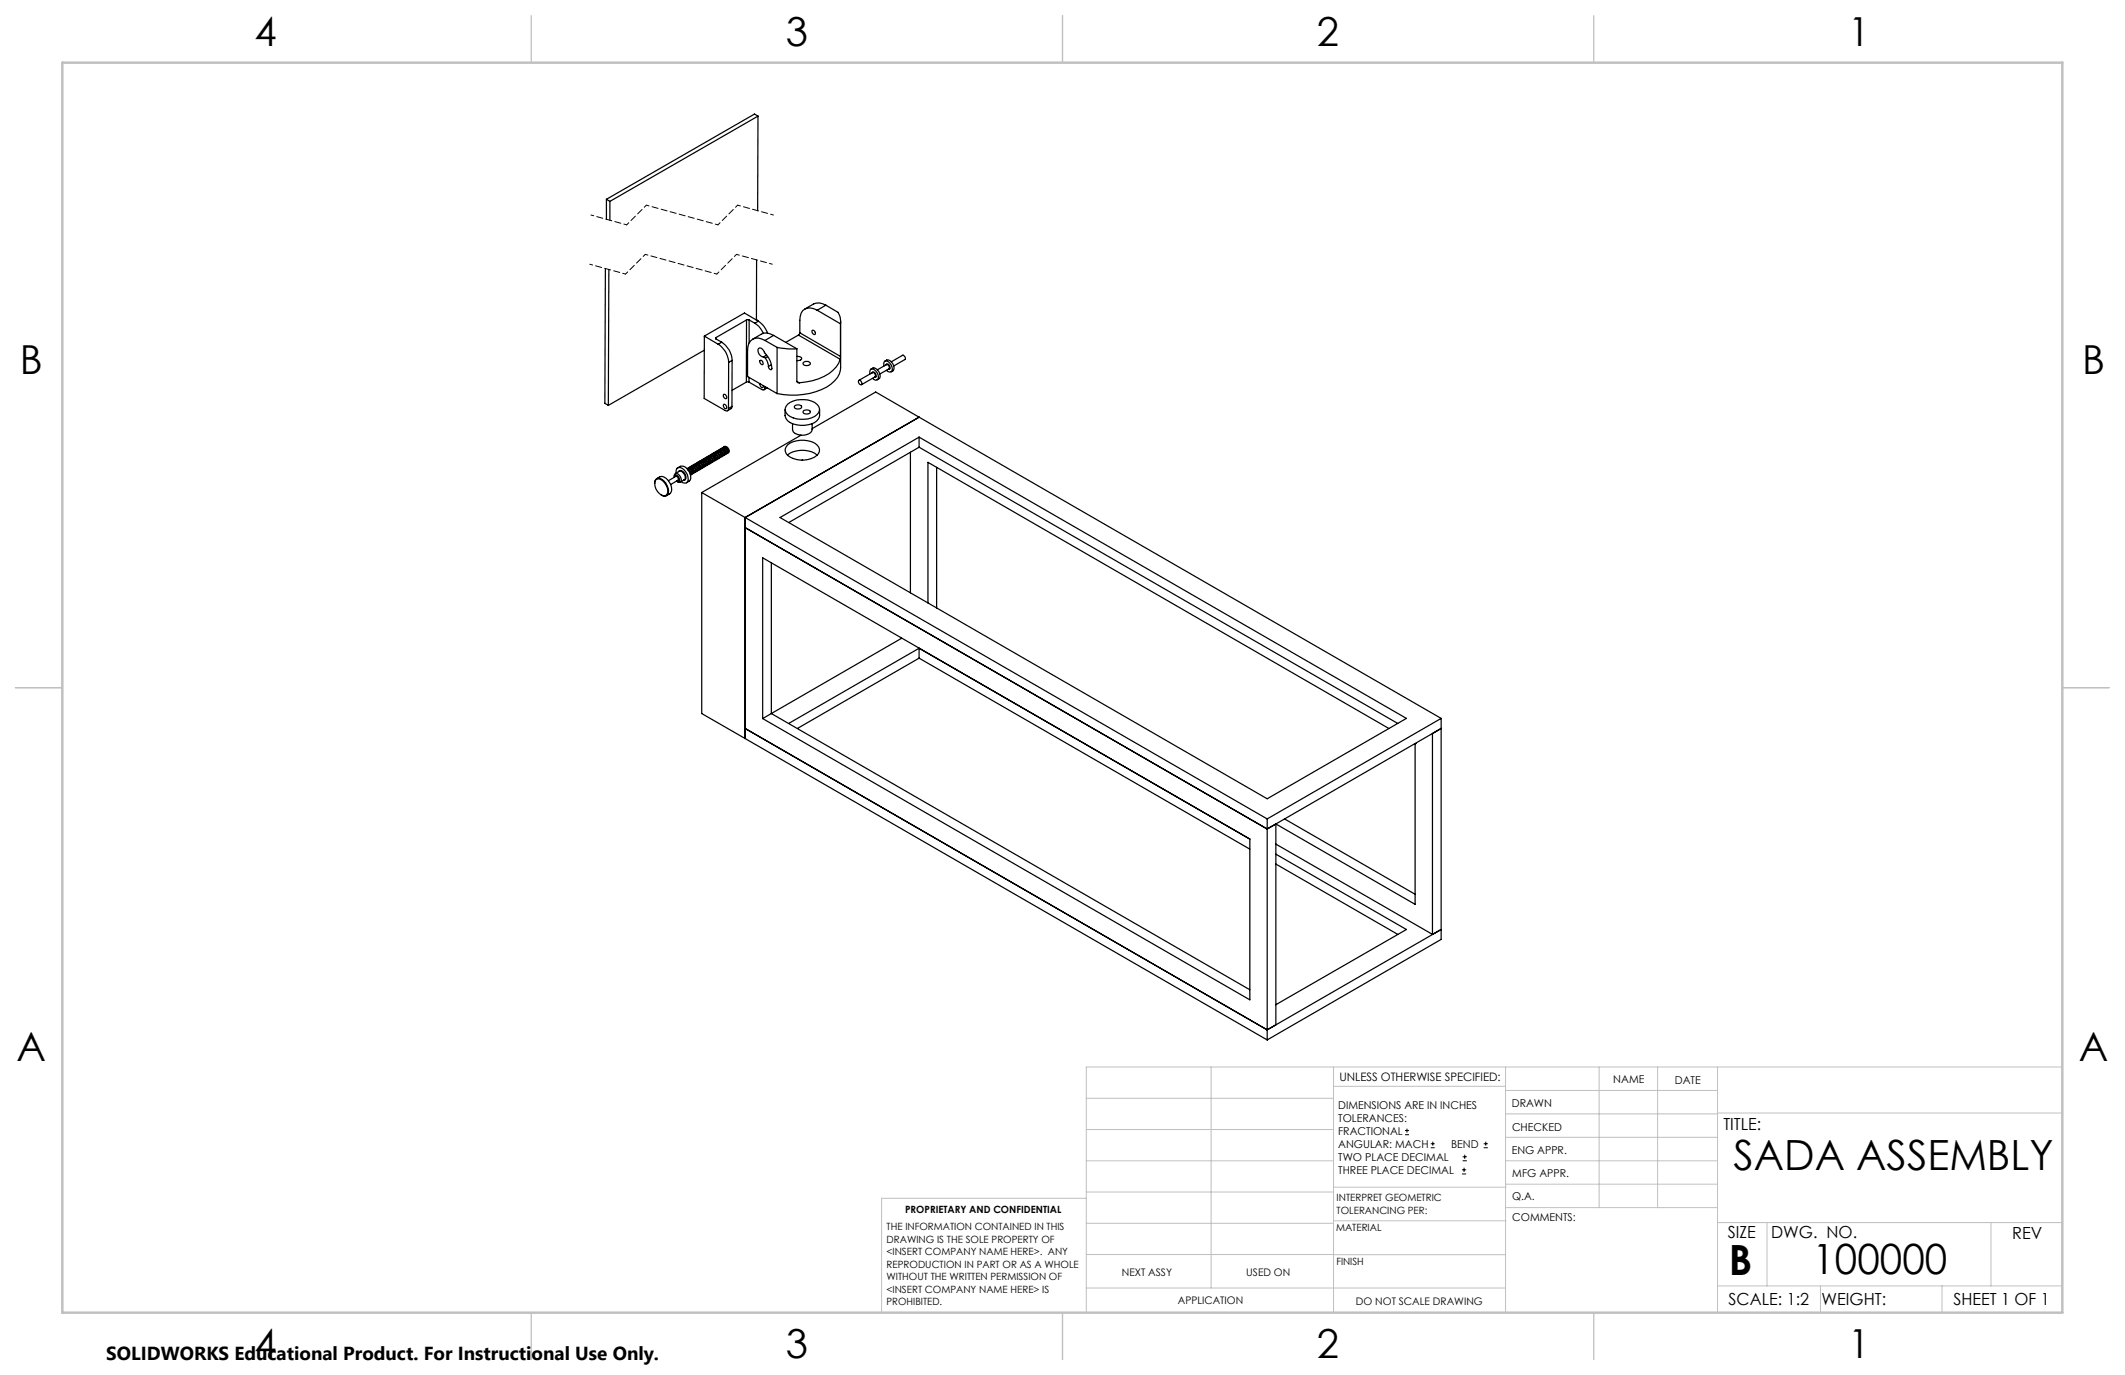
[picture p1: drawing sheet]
<svg xmlns="http://www.w3.org/2000/svg" width="432mm" height="279mm" viewBox="0 0 432 279" stroke-linecap="round" stroke-linejoin="round" font-family="sans-serif">
<g fill="none" stroke="#000" stroke-width=".2">
<path d="M285.5 230.6h.8M285.5 229.7h.8M285.9 229.3v.9M290.7 233.2h.8M290.7 232.4h.8M291.1 232v.8M297.1 238.5h.8M297.1 237.7h.8M297.2 235.9h.9M297.2 235.1h.9M297.5 237.3v.8M297.6 234.6v.9"/>
<path d="M301.5 233.2h.8M301.5 232.4h.8M301.9 232v.8"/>
</g>
<path d="M127.1 55.7l-7.3-2M127.3 45.7l-7.2-2M131.1 51.7l-4 4M131.3 41.7l-4 4M145.7 55.7l-14.6-4M145.9 45.7l-14.6-4M149.7 51.7l-4 4M149.9 41.7l-4 4M156.9 53.7l-7.2-2M157.2 43.7l-7.3-2" fill="none" stroke="#000" stroke-width=".2" stroke-dasharray="1.3 .6" stroke-dashoffset=".7"/>
<g fill="none" stroke="#c0c0c0" stroke-width=".2">
<path d="M246.1 216.8v44.9M271 216.8v49.9M305.9 216.8v49.9M324.9 216.8v28.6M336.8 216.8v28.6M349 216.8v49.9M419.1 216.8h-198.4v49.9M220.7 235.9h50.3M220.7 229.5h50.3M220.7 223.2h50.3M271 220.7h34.9M305.9 231.1h43.1"/>
<path d="M305.9 226.3h43.1M305.9 221.6h43.1M305.9 235.9h43.1M349 226.2h70.1M220.7 248.6h50.3M220.7 242.2h50.3M220.7 254.9h50.3M220.7 243.5h-41.6v23.2M271 255h34.9M271 248.1h35M271 241.2h35M305.9 240.6h43.1"/>
<path d="M306 245.4h43M349 248.4h70.1M359.1 248.4v12.9M404.6 248.4v12.9M220.7 261.7h85.2M349 261.3h70.1M369.9 261.3v5.4M394.6 261.3v5.4"/>
</g>
<path d="M108 3.2v9.5M215.9 3.2v9.5M323.8 3.2v9.5M3.1 139.7h9.6M419.1 139.7h9.5M108 266.7v9.6M215.9 266.7v9.6M323.8 266.7v9.6" fill="none" stroke="#c0c0c0" stroke-width=".25"/>
<path d="M12.7 12.7h406.4v254h-406.4z" fill="none" stroke="#c0c0c0" stroke-width=".5"/>
<g fill="none" stroke="#000" stroke-width=".25">
<path d="M154 23.6l-.7-.4-30.1 17.3M154 23.6l-30.1 17.3M154 23.6v19.2M123 54.6l-.1 27.4 .7 .4M123.2 40.5l.7 .4M123.2 40.5v4.1M123.7 54.8l-.1 27.6M123.9 40.9v3.9M153.7 52.8v12.3M143.1 68.3v12.7l4.2 2.4a.42 .42 0 0 0 .5 .1 .42 .42 0 0 0 .2-.5M143.1 68.3l2.8 1.7M143.1 71.2l-19.5 11.2"/>
<path d="M145.5 68.6l-.1 .1 .1 .2M145.5 68.9l1.1 .6M145.5 68.6v.3M145.9 70a4.6 4.6 0 0 1 2.2 3.6M146.6 69.5a4.6 4.6 0 0 1 2.2 3.7M146.6 69.5l-.7 .5M148.1 73.6l-.1 9.4M148.8 73.2l-.7 .4M148.8 73.2l-.1 9.4M151.7 77.6h.5M151.7 77.6l-2.9 1.7M151.7 65h.5"/>
<path d="M151.7 65l-6.2 3.6M151.7 65v12.6M152.2 77.6l2.6 1.5a.42 .42 0 0 0 .5 .1 .42 .42 0 0 0 .2-.5M152.2 76.7v.9M152.2 65l1.2 .7M152.2 65v4.7M153.4 65.7a4.1 4.1 0 0 1 1.7 2M153.7 65.1h.1M154.1 65.3l1.2 1.1 .7 1.3M154.1 65.3l-2.8-1.7-8.2 4.7M154.1 65.3l-.7 .4M154.4 78a.55 .55 0 0 0 .7 .7v-.3"/>
<path d="M154.5 73.2a.51 .51 0 0 1 .5 .3 .51 .51 0 0 1-.1 .6l-.4-.3-.1-.4zM155.1 72.5a1.25 1.25 0 0 1-.9-1.7 1.02 1.02 0 0 1 1.2 .8v.2a4 4 0 0 1 1.3 3.3l-.3-.1-.3-.5M155.1 72.5l.4 .2M155.4 69.2a2.14 2.14 0 0 0-2.5-.3 2.14 2.14 0 0 0-1 2.3v5.3l6 3.5M155.4 69.2l2.5 1.4M155.5 78.6v.1M155.5 72.7l.4 .7 .2 1.1M155.6 78.7h-.1M155.8 72.1l-.7 .4M155.9 78.8l-.6 .4M156 72.5l-.5 .2M156.7 74.1l-.6 .4"/>
<path d="M157.2 68.2a2.36 2.36 0 0 0-2.5-.3l-1.8 1M157.2 68.2l-1.8 1M157.2 68.2l4.7 2.7M157.9 70.6l2 .3h2M157.9 70.6v9.4M161.9 77.5l.2 .3h.3M161.9 72.4h.2a.68 .68 0 0 1 .8 .4 .77 .77 0 0 1-1 .5M161.9 70.9v6.6M161.9 77.5l.5 .3M162.2 68.1l-2.5 1.5M162.2 68.1l8.5 4.9M162.5 67.6l8.3 4.8-.1 .6"/>
<path d="M162.5 67.6l-.3 .5M163.2 73.7l.7-.3a.68 .68 0 0 1 .8 .5 .89 .89 0 0 1-1.5 0zM165 67.2a.46 .46 0 0 1 .6 .2 .46 .46 0 0 1-.1 .6l-.4-.3zM166.1 63a2.15 2.15 0 0 0-2.5-.2 2.15 2.15 0 0 0-1.1 2.3v2.5M167.8 62l2.5 1.5a3.4 3.4 0 0 1 .5 2.3l-4.7-2.8M167.8 62a2.58 2.58 0 0 0-2.5-.2l-1.8 1M167.8 62l-1.7 1M170.7 73a6.6 6.6 0 0 1-4.4 4l-1.2 .4-2.7 .4M170.8 65.3v9.4a4.8 4.8 0 0 1-2.8 4 15.3 15.3 0 0 1-10.1 1.3M174.4 77.4a.49 .49 0 0 1 .7 .1 .49 .49 0 0 1-.1 .7l-.4-.2zM176.8 76v-.8l.2-.2a1.54 1.54 0 0 1 1.4 2l-.5 .3-.6-.4M177.2 75.8v-.1a.6 .6 0 0 1 .7 .2 .6 .6 0 0 1 0 .7h-.2"/>
<path d="M177.3 74.8h.1M177.3 74.8a1.5 1.5 0 0 1 1.5 2l-.6 .4M177.3 74.8l-.3 .2M177.8 76.6h.1M177.8 76.6a.6 .6 0 0 0-.5-.9l-2.8 1.6M177.8 76.6l-2.8 1.6M179.8 73.4a.99 .99 0 0 1 1.6 .5 1.02 1.02 0 0 1-.3 1.7M179.8 73.4l-.2 .2v.8M179.8 73.4a1.55 1.55 0 0 1 1.5 2 .69 .69 0 0 1-1.2-.2M180 74.2l.1-.2a.57 .57 0 0 1 .7 .3 .57 .57 0 0 1-.2 .7h-.1M180.6 75h.1M180.6 75a.58 .58 0 0 0-.5-.9l-1.8 1"/>
<path d="M180.6 75l-1.8 1M183.4 72.2h.1M183.4 72.2a.56 .56 0 0 1 .5 .9l-2.3 1.3M183.4 72.2l-2.3 1.3M133 98.2a.86 .86 0 0 1 .4-.9 .86 .86 0 0 1 1 .1 2.78 2.78 0 0 1 1.2 3.1 .89 .89 0 0 1-1.2 .1M133.2 97.5a1.04 1.04 0 0 1 1.6 .3 2.27 2.27 0 0 1 .7 2.7 1.03 1.03 0 0 1-1.5-.2 2.4 2.4 0 0 1-.8-2.8zM133.4 97.3a1.41 1.41 0 0 1 2.3 .2 2.11 2.11 0 0 1 .4 2.9l-.7 .3M135.8 97.7l1.5-.9a.52 .52 0 0 1 .5 .8l-1.5 .9M137 96.9a.49 .49 0 0 1 .1-.5 .49 .49 0 0 1 .5-.2 1.25 1.25 0 0 1 .7 1.7l-.2 .1-.6-.2M137 97l.1-.4a.78 .78 0 0 1 .8 .4 .78 .78 0 0 1-.1 .9l-.3-.1M137.2 96.2l.8-.5a1.19 1.19 0 0 1 1 1.8l-.8 .5M137.4 96.1a.82 .82 0 0 1 .9-1.1 2.54 2.54 0 0 1 1.4 2.9 .86 .86 0 0 1-1.3 0"/>
<path d="M137.7 95.1a1.34 1.34 0 0 1 2.2 .5 1.45 1.45 0 0 1-.4 2.5M137.9 95.8l.1-.1a1.22 1.22 0 0 1 1.1 .5 1.22 1.22 0 0 1 .1 1.3l-.3 .1M139.6 95.2a.87 .87 0 0 1 .8 .3 .87 .87 0 0 1 .1 .9l-.2 .1v-.5l-.5-.5M139.8 95.5a.6 .6 0 0 1 .5 .7M139.8 95.2a.74 .74 0 0 1 1 .1 .74 .74 0 0 1 0 1h-.1M140.1 95.2a.55 .55 0 0 1 .6 .8M140.1 95a.78 .78 0 0 1 1 .1 .78 .78 0 0 1 .1 .9l-.2 .1M140.4 95a.6 .6 0 0 1 .6 .8l.1-.1M140.4 94.8a.77 .77 0 0 1 1 .1 .77 .77 0 0 1 .1 .9h-.2M140.8 94.8a.7 .7 0 0 1 .6 .8M140.8 94.5a.78 .78 0 0 1 1 .2 .78 .78 0 0 1 .1 .9h-.2M141.1 94.7a.6 .6 0 0 1 .6 .7"/>
<path d="M141.1 94.4a.77 .77 0 0 1 1 .1 .77 .77 0 0 1 .1 1h-.2M141.5 94.4a.59 .59 0 0 1 .5 .8M141.5 94.2a.74 .74 0 0 1 1 0 .74 .74 0 0 1 0 1h-.1M141.8 95.4h-.1M141.8 94.2a.61 .61 0 0 1 .6 .8M141.8 93.9a.8 .8 0 0 1 1 .1 .8 .8 0 0 1 .1 1h-.2M142.2 94.1a.65 .65 0 0 1 .6 .7M142.2 93.7a.75 .75 0 0 1 1 .2 .75 .75 0 0 1 0 1l-.1-.1M142.5 94.9l-.1 .1M142.5 93.8a.6 .6 0 0 1 .6 .8M142.5 93.6a.76 .76 0 0 1 1 0 .76 .76 0 0 1 .1 1l-.2 .1M142.7 94.8h.1"/>
<path d="M142.9 93.6a.56 .56 0 0 1 .5 .8M142.9 93.3a.77 .77 0 0 1 .9 .2 .77 .77 0 0 1 .1 .9h-.1M143.1 94.6h.1M143.2 93.4a.64 .64 0 0 1 .6 .8M143.2 93.1a.79 .79 0 0 1 1 .1 .79 .79 0 0 1 .1 1h-.2M143.5 93.2a.65 .65 0 0 1 .6 .8h.1M143.5 93a.75 .75 0 0 1 1 0 .75 .75 0 0 1 .1 1.1h-.2M143.9 93a.67 .67 0 0 1 .6 .8M143.9 92.7a.75 .75 0 0 1 1 .1 .75 .75 0 0 1 0 1h-.1M144.2 92.8a.67 .67 0 0 1 .7 .8M144.3 92.5a.79 .79 0 0 1 .9 .1 .79 .79 0 0 1 .2 1h-.3M144.6 92.6a.67 .67 0 0 1 .6 .7"/>
<path d="M144.6 92.3a.78 .78 0 0 1 1 .1 .78 .78 0 0 1 .1 1h-.2M144.9 92.4a.73 .73 0 0 1 .7 .7M145 92.1a.78 .78 0 0 1 .9 .1 .78 .78 0 0 1 .1 1h-.2M145.3 92.2a.67 .67 0 0 1 .6 .8M145.3 91.9a.76 .76 0 0 1 1 .1 .76 .76 0 0 1 0 1h-.1M145.6 92a.72 .72 0 0 1 .6 .7M145.6 91.7a.65 .65 0 0 1 .7-.2 .65 .65 0 0 1 .5 .6v.6l-.3 .1M146 91.8a.67 .67 0 0 1 .6 .7M146 91.5a.76 .76 0 0 1 1 .1 .76 .76 0 0 1 0 1h-.1M146.3 91.6a.64 .64 0 0 1 .6 .7M146.3 91.3a.76 .76 0 0 1 1 .2 .76 .76 0 0 1 0 .9h-.1M146.6 91.4a.66 .66 0 0 1 .7 .7"/>
<path d="M146.6 91.1a.78 .78 0 0 1 1 .1 .78 .78 0 0 1 .1 1h-.2M147 91.2a.72 .72 0 0 1 .6 .7M147.1 90.8a.77 .77 0 0 1 .9 .3 .77 .77 0 0 1 0 .9l-.2 .1M147.1 82.2a.51 .51 0 0 1 .5 .3 .51 .51 0 0 1-.1 .5l-.4-.3-.1-.3zM147.1 80.1a.6 .6 0 0 1 .5 .9 .58 .58 0 0 1-.5-.9zM147.1 90.8h.1M147.2 90.7h.2M147.4 91l.4 .4 .1 .4M147.4 91h.1M147.6 91.8v.2M148.7 82.6l-.1 .4-.8 .5M148.7 82.6l-.7 .4"/>
<path d="M159.5 83.2a2.42 2.42 0 0 0 2.4 3.1 5.1 5.1 0 0 0 4.1-.8 2.32 2.32 0 0 0 .5-2.3M160 92.5a5 5 0 0 1 6.1 0M160.1 82.1a5.2 5.2 0 0 1 5.9 0 1.45 1.45 0 0 1-.5 2.5 5.4 5.4 0 0 1-5.4-.3 1.38 1.38 0 0 1 0-2.2zM160.1 90.4a5.2 5.2 0 0 1 5.9 0 1.45 1.45 0 0 1-.5 2.5 4.9 4.9 0 0 1-5.8-.8 1.36 1.36 0 0 1 .4-1.7zM161 86.1v1.2a1.83 1.83 0 0 0 2.3 1.1 1.78 1.78 0 0 0 1.7-1.1v-1.2M161.5 82.5l.6-.2a.68 .68 0 0 1 .8 .4 .89 .89 0 0 1-1.5 0zM162.7 88.4l-20.1 11.7M163 93.5h.1M163.2 83.5l.7-.2a.68 .68 0 0 1 .8 .4 .89 .89 0 0 1-1.5 0zM165 87.1l12.9-7.4 114.9 66.3M185 91.9v28.6M186.8 84.8l-35.4 20.4v44.9"/>
<path d="M186.8 88.8v2.1M186.8 90.9l97.2 56.1M186.8 90.9l-26.5 15.3M190.3 95v28.5M142.6 100.1v44.9l8.8 5.1M142.6 100.1l114.9 66.3M151.4 107.2l106.1 61.3 35.3-20.5-1.7 1v40.9M155 113.3l99 57.2v32.7l-99-57.2zM156.7 114.4v30.6l97.3 56.1M158.5 105.2l28.3-16.4 99 57.2-28.3 16.3zM183.2 129.7l-28.2 16.3M186.8 133.7v-2l-26.5 15.3"/>
<path d="M186.8 133.7l67.2 38.8M186.8 133.7l-24.8 14.3M188.6 122.5v-28.6l93.6 54.1M151.4 148l106.1 61.3M151.4 150.1l106.1 61.2M287.5 151.1h.1M287.5 151.1v32.7l-28.2-16.4v40.8l-1.8 1.1M292.8 146l-35.3 20.4M292.8 146v44.9l-35.3 20.4M257.5 166.4v44.9M259.3 171.5l31.8 18.4M259.3 173.6l26.5 15.3-26.5 15.3"/>
<path d="M259.3 175.6l24.7 14.3M261 166.4l26.5 15.3M291.1 189.9l1.7-1-35.3 20.4"/>
</g>
<g font-size="8.5">
<text x="352.3" y="237.7">SADA ASSEMBLY</text>
<text x="351.3" y="259">B</text>
<text x="368.3" y="258.9">100000</text>
</g>
<g font-size="8.1">
<text x="51.7" y="9.3">4</text>
<text x="159.7" y="9.3">3</text>
<text x="267.6" y="9.3">2</text>
<text x="375.6" y="9.3">1</text>
<text x="4" y="76">B</text>
<text x="423.1" y="76">B</text>
<text x="3.3" y="215.7">A</text>
<text x="422.4" y="215.7">A</text>
<text x="51.7" y="276">4</text>
<text x="159.7" y="276">3</text>
<text x="267.6" y="276">2</text>
<text x="375.6" y="276">1</text>
</g>
<text font-size="3.8" x="21.6" y="276.3">SOLIDWORKS Educational Product. For Instructional Use Only.</text>
<g font-size="3.4">
<text x="350.2" y="229.5">TITLE:</text>
<text x="351.1" y="251.6">SIZE</text>
<text x="359.9" y="251.6">DWG. NO.</text>
<text x="408.9" y="251.7">REV</text>
<text x="351.2" y="265.2">SCALE: 1:2</text>
<text x="370.1" y="265.3">WEIGHT:</text>
<text x="396.9" y="265.2">SHEET 1 OF 1</text>
</g>
<text font-size="2.4" x="272.2" y="219.7">UNLESS OTHERWISE SPECIFIED:</text>
<g font-size="2.2">
<text x="327.8" y="220.1">NAME</text>
<text x="340.3" y="220.2">DATE</text>
<text x="271.9" y="225.3">DIMENSIONS ARE IN INCHES</text>
<text x="271.9" y="227.9">TOLERANCES:</text>
<text x="307.2" y="224.9">DRAWN</text>
<text x="271.9" y="230.6">FRACTIONAL</text>
<text x="271.9" y="233.2">ANGULAR: MACH</text>
<text x="294.9" y="233.2">BEND</text>
<text x="307.3" y="229.8">CHECKED</text>
<text x="271.9" y="235.9">TWO PLACE DECIMAL</text>
<text x="271.9" y="238.5">THREE PLACE DECIMAL</text>
<text x="307.2" y="234.5">ENG APPR.</text>
<text x="307.3" y="239.2">MFG APPR.</text>
<text x="307.3" y="243.9">Q.A.</text>
<text x="307.3" y="248.1">COMMENTS:</text>
</g>
<g font-size="2.1">
<text x="227.9" y="259.2">NEXT ASSY</text>
<text x="253.3" y="259.2">USED ON</text>
<text x="239.3" y="265">APPLICATION</text>
<text x="275.5" y="265.1">DO NOT SCALE DRAWING</text>
</g>
<g font-size="2">
<text x="271.6" y="244.1">INTERPRET GEOMETRIC</text>
<text x="180.2" y="250">THE INFORMATION CONTAINED IN THIS</text>
<text x="183.9" y="246.4">PROPRIETARY AND CONFIDENTIAL</text>
<text x="271.5" y="250.2">MATERIAL</text>
<text x="271.6" y="246.6">TOLERANCING PER:</text>
<text x="180.2" y="252.5">DRAWING IS THE SOLE PROPERTY OF</text>
<text x="180.2" y="255.1">&lt;INSERT COMPANY NAME HERE&gt;. ANY</text>
<text x="180.2" y="257.6">REPRODUCTION IN PART OR AS A WHOLE</text>
<text x="271.5" y="257">FINISH</text>
<text x="180.2" y="260.1">WITHOUT THE WRITTEN PERMISSION OF</text>
<text x="180.2" y="262.6">&lt;INSERT COMPANY NAME HERE&gt; IS</text>
<text x="180.2" y="265.2">PROHIBITED.</text>
</g>
</svg>
